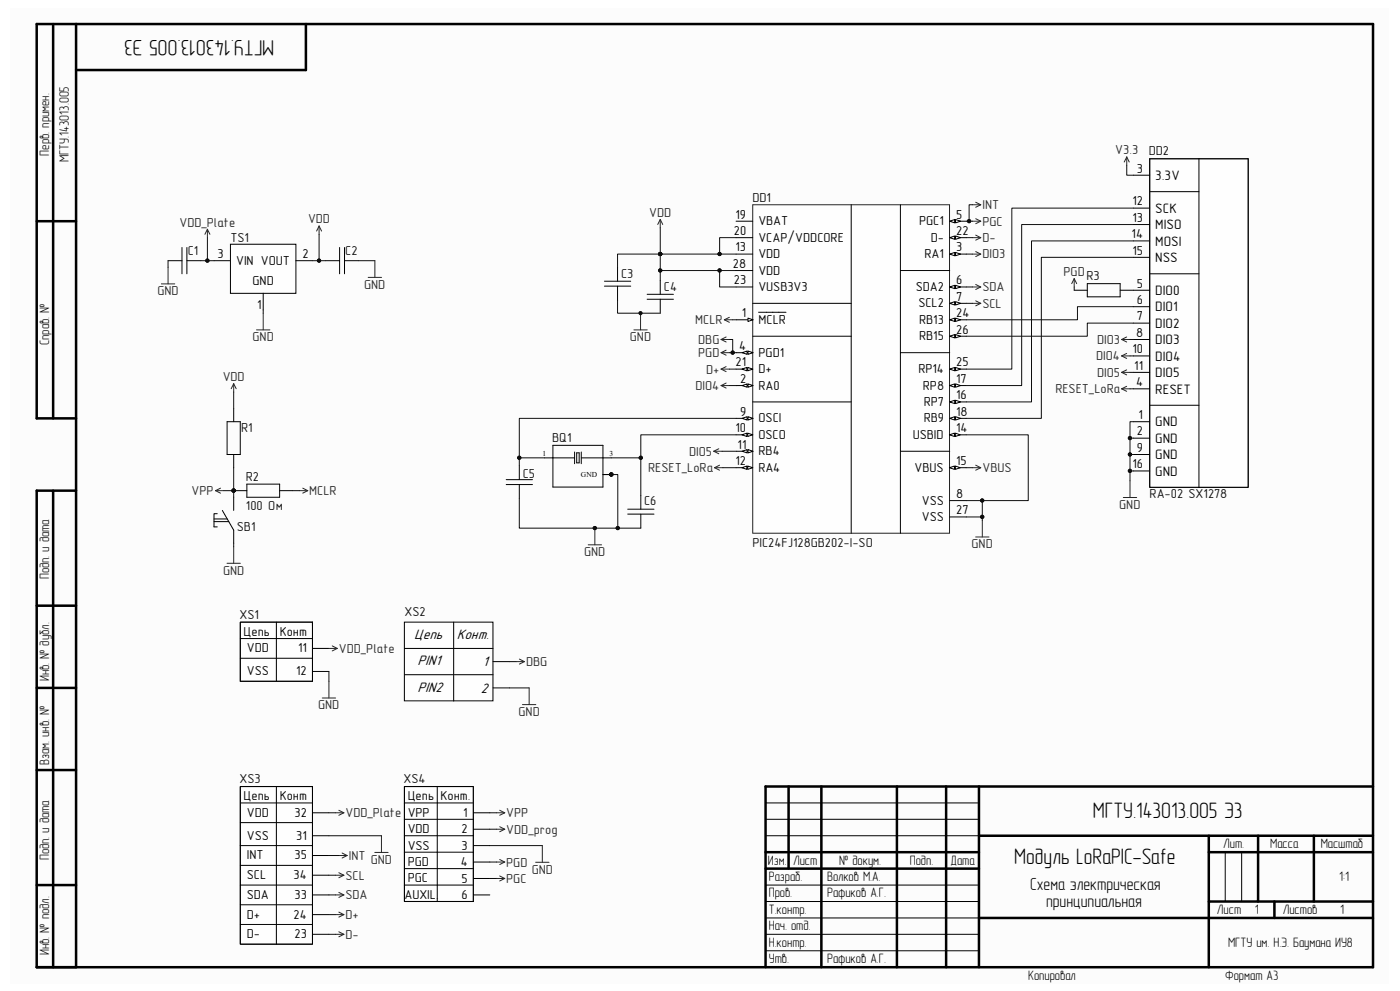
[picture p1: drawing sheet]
<svg xmlns="http://www.w3.org/2000/svg" width="420mm" height="297mm" viewBox="0 0 420 297" stroke-linecap="round" stroke-linejoin="round" font-family="sans-serif">
<path d="M3.1 2.3h413.7v292.5h-413.7z" fill="#fcfcfc"/>
<g fill="none" stroke="#000" stroke-width=".75">
<path d="M15.9 7.2v118.2M22.8 7.2v282.7M91.8 7.2v13.8h-69M11 66.3h11.8M22.8 125.4h-11.8v-118.2h400.9v282.7h-400.9v-142.8h11.8M15.9 147.1v142.8M11 181.5h11.8M11 206.2h11.8M11 230.8h11.8M236.6 235.7v24.6M246.4 235.7v54.2M269.1 235.7v54.2"/>
<path d="M283.8 235.7v54.2M293.7 235.7v54.2M411.9 235.7h-182.2v54.2M229.7 255.4h64M293.7 250.5h118.2M362.6 255.4h49.3M362.6 250.5v39.4M377.4 250.5v19.7M394.2 250.5v19.7M11 265.3h11.8M229.7 260.3h64M293.7 275.1h118.2"/>
<path d="M362.6 270.2h49.3M382.3 270.2v4.9"/>
</g>
<path d="M229.7 250.5h64M229.7 245.5h64M229.7 240.6h64M367.6 255.4v14.8M372.5 255.4v14.8M229.7 275.1h64M229.7 270.2h64M229.7 265.3h64M229.7 285h64M229.7 280h64" fill="none" stroke="#000" stroke-width=".3"/>
<path d="M225.8 61.4h59.1v98.4h-59.1z" fill-rule="evenodd" fill="#fefefe" stroke="#262626" stroke-width=".3"/>
<path d="M220.8 71.2h5M220.8 76.2h5M220.8 81.1h5M220.8 86h5M220.9 105.7h5" fill="none" stroke="#000" stroke-width=".3"/>
<path d="M224.4 105.2l1.5 .5-1.5 .5z" fill="#fcfcfc"/>
<path d="M224.4 105.2l1.5 .5-1.5 .5z" fill="none" stroke="#000" stroke-width=".3"/>
<path d="M222.6 105.7l1.5-.5v1z" fill="#fcfcfc"/>
<path d="M220.8 110.6h5M222.6 105.7l1.5-.5v1z" fill="none" stroke="#000" stroke-width=".3"/>
<path d="M224.3 110.1l1.5 .5-1.5 .5z" fill="#fcfcfc"/>
<path d="M224.3 110.1l1.5 .5-1.5 .5z" fill="none" stroke="#000" stroke-width=".3"/>
<path d="M222.6 110.6l1.5-.5v1z" fill="#fcfcfc"/>
<path d="M220.9 115.6h5M222.6 110.6l1.5-.5v1z" fill="none" stroke="#000" stroke-width=".3"/>
<path d="M224.4 115.1l1.5 .5-1.5 .5z" fill="#fcfcfc"/>
<path d="M224.4 115.1l1.5 .5-1.5 .5z" fill="none" stroke="#000" stroke-width=".3"/>
<path d="M222.6 115.6l1.5-.5v1z" fill="#fcfcfc"/>
<path d="M284.9 66.3h5M222.6 115.6l1.5-.5v1z" fill="none" stroke="#000" stroke-width=".3"/>
<path d="M284.9 66.3l1.5-.5v1z" fill="#fcfcfc"/>
<path d="M284.9 66.3l1.5-.5v1z" fill="none" stroke="#000" stroke-width=".3"/>
<path d="M286.7 65.8l1.5 .5-1.5 .5z" fill="#fcfcfc"/>
<path d="M284.9 71.2h5M286.7 65.8l1.5 .5-1.5 .5z" fill="none" stroke="#000" stroke-width=".3"/>
<path d="M284.9 71.2l1.5-.5v1z" fill="#fcfcfc"/>
<path d="M284.9 71.2l1.5-.5v1z" fill="none" stroke="#000" stroke-width=".3"/>
<path d="M286.7 70.7l1.5 .5-1.5 .5z" fill="#fcfcfc"/>
<path d="M284.9 76.2h5M286.7 70.7l1.5 .5-1.5 .5z" fill="none" stroke="#000" stroke-width=".3"/>
<path d="M284.9 76.2l1.5-.5v1z" fill="#fcfcfc"/>
<path d="M284.9 76.2l1.5-.5v1z" fill="none" stroke="#000" stroke-width=".3"/>
<path d="M286.7 75.7l1.5 .5-1.5 .5z" fill="#fcfcfc"/>
<path d="M286.7 75.7l1.5 .5-1.5 .5zM284.9 86h5" fill="none" stroke="#000" stroke-width=".3"/>
<path d="M284.9 86l1.5-.5v1z" fill="#fcfcfc"/>
<path d="M284.9 86l1.5-.5v1z" fill="none" stroke="#000" stroke-width=".3"/>
<path d="M286.7 85.5l1.5 .5-1.5 .5z" fill="#fcfcfc"/>
<path d="M284.9 90.9h5M286.7 85.5l1.5 .5-1.5 .5z" fill="none" stroke="#000" stroke-width=".3"/>
<path d="M284.9 90.9l1.5-.5v1z" fill="#fcfcfc"/>
<path d="M284.9 90.9l1.5-.5v1z" fill="none" stroke="#000" stroke-width=".3"/>
<path d="M286.7 90.4l1.5 .5-1.5 .5z" fill="#fcfcfc"/>
<path d="M284.9 95.8h5M286.7 90.4l1.5 .5-1.5 .5z" fill="none" stroke="#000" stroke-width=".3"/>
<path d="M284.9 95.8l1.5-.5v1z" fill="#fcfcfc"/>
<path d="M284.9 95.8l1.5-.5v1z" fill="none" stroke="#000" stroke-width=".3"/>
<path d="M286.7 95.3l1.5 .5-1.5 .5z" fill="#fcfcfc"/>
<path d="M286.7 95.3l1.5 .5-1.5 .5zM284.9 100.8h5" fill="none" stroke="#000" stroke-width=".3"/>
<path d="M284.9 100.8l1.5-.5v1z" fill="#fcfcfc"/>
<path d="M284.9 100.8l1.5-.5v1z" fill="none" stroke="#000" stroke-width=".3"/>
<path d="M286.7 100.3l1.5 .5-1.5 .5z" fill="#fcfcfc"/>
<path d="M220.9 95.8h5M286.7 100.3l1.5 .5-1.5 .5z" fill="none" stroke="#000" stroke-width=".3"/>
<path d="M224.4 95.3l1.5 .5-1.5 .5z" fill="#fcfcfc"/>
<path d="M224.4 95.3l1.5 .5-1.5 .5zM227.6 93.6h8.2M284.9 110.6h5" fill="none" stroke="#000" stroke-width=".3"/>
<path d="M284.9 110.6l1.5-.5v1z" fill="#fcfcfc"/>
<path d="M284.9 110.6l1.5-.5v1z" fill="none" stroke="#000" stroke-width=".3"/>
<path d="M286.7 110.1l1.5 .5-1.5 .5z" fill="#fcfcfc"/>
<path d="M286.7 110.1l1.5 .5-1.5 .5zM220.9 125.4h5" fill="none" stroke="#000" stroke-width=".3"/>
<path d="M224.4 124.9l1.5 .5-1.5 .5z" fill="#fcfcfc"/>
<path d="M224.4 124.9l1.5 .5-1.5 .5z" fill="none" stroke="#000" stroke-width=".3"/>
<path d="M222.6 125.4l1.5-.5v1z" fill="#fcfcfc"/>
<path d="M220.8 130.3h5M222.6 125.4l1.5-.5v1z" fill="none" stroke="#000" stroke-width=".3"/>
<path d="M224.3 129.8l1.5 .5-1.5 .5z" fill="#fcfcfc"/>
<path d="M224.3 129.8l1.5 .5-1.5 .5z" fill="none" stroke="#000" stroke-width=".3"/>
<path d="M222.6 130.3l1.5-.5v1z" fill="#fcfcfc"/>
<path d="M220.9 135.2h5M222.6 130.3l1.5-.5v1z" fill="none" stroke="#000" stroke-width=".3"/>
<path d="M224.4 134.7l1.5 .5-1.5 .5z" fill="#fcfcfc"/>
<path d="M224.4 134.7l1.5 .5-1.5 .5z" fill="none" stroke="#000" stroke-width=".3"/>
<path d="M222.6 135.2l1.5-.5v1z" fill="#fcfcfc"/>
<path d="M222.6 135.2l1.5-.5v1zM220.8 140.2h5" fill="none" stroke="#000" stroke-width=".3"/>
<path d="M224.3 139.7l1.5 .5-1.5 .5z" fill="#fcfcfc"/>
<path d="M224.3 139.7l1.5 .5-1.5 .5z" fill="none" stroke="#000" stroke-width=".3"/>
<path d="M222.6 140.2l1.5-.5v1z" fill="#fcfcfc"/>
<path d="M284.9 115.6h5M222.6 140.2l1.5-.5v1z" fill="none" stroke="#000" stroke-width=".3"/>
<path d="M284.9 115.6l1.5-.5v1z" fill="#fcfcfc"/>
<path d="M284.9 115.6l1.5-.5v1z" fill="none" stroke="#000" stroke-width=".3"/>
<path d="M286.7 115.1l1.5 .5-1.5 .5z" fill="#fcfcfc"/>
<path d="M286.7 115.1l1.5 .5-1.5 .5zM284.9 120.5h5" fill="none" stroke="#000" stroke-width=".3"/>
<path d="M284.9 120.5l1.5-.5v1z" fill="#fcfcfc"/>
<path d="M284.9 120.5l1.5-.5v1z" fill="none" stroke="#000" stroke-width=".3"/>
<path d="M286.7 120l1.5 .5-1.5 .5z" fill="#fcfcfc"/>
<path d="M286.7 120l1.5 .5-1.5 .5zM284.9 125.4h5" fill="none" stroke="#000" stroke-width=".3"/>
<path d="M284.9 125.4l1.5-.5v1z" fill="#fcfcfc"/>
<path d="M284.9 125.4l1.5-.5v1z" fill="none" stroke="#000" stroke-width=".3"/>
<path d="M286.7 124.9l1.5 .5-1.5 .5z" fill="#fcfcfc"/>
<path d="M284.8 130.3h5M286.7 124.9l1.5 .5-1.5 .5z" fill="none" stroke="#000" stroke-width=".3"/>
<path d="M284.8 130.3l1.5-.5v1z" fill="#fcfcfc"/>
<path d="M284.8 130.3l1.5-.5v1z" fill="none" stroke="#000" stroke-width=".3"/>
<path d="M286.6 129.8l1.5 .5-1.5 .5z" fill="#fcfcfc"/>
<path d="M220.8 66.3h5M286.6 129.8l1.5 .5-1.5 .5zM284.8 140.2h5" fill="none" stroke="#000" stroke-width=".3"/>
<path d="M284.8 140.2l1.5-.5v1z" fill="#fcfcfc"/>
<path d="M284.8 140.2l1.5-.5v1z" fill="none" stroke="#000" stroke-width=".3"/>
<path d="M286.6 139.7l1.5 .5-1.5 .5z" fill="#fcfcfc"/>
<path d="M255.4 61.4v98.5M270.1 61.4v98.5M225.8 90.9h29.6M270.1 81.1h14.8M225.8 100.8h29.6M270.1 105.7h14.8M225.8 120.5h29.6M270.1 135.2h14.8M286.6 139.7l1.5 .5-1.5 .5zM284.9 150h5M284.9 154.9h5" fill="none" stroke="#000" stroke-width=".3"/>
<path d="M72.1 186.5h21.6v17.7h-21.6z" fill="#fefefe"/>
<path d="M72.1 186.5h21.6v17.7h-21.6zM96.7 209.2h4M98.7 204.2v5M112.4 255.5h4M114.4 250.5v5" fill="none" stroke="#262626" stroke-width=".3"/>
<path d="M72.1 191.4h21.6M72.1 197.3h21.6M82.9 186.5v17.7M93.7 186.5h-21.6v17.7h21.6v-17.7v1M93.7 194.3h5M93.7 201.2h5" fill="none" stroke="#000" stroke-width=".3"/>
<path d="M345 47.6h29.4v98.4h-29.4z" fill="#fefefe"/>
<g fill="none" stroke="#262626" stroke-width=".3">
<path d="M338 47.1l-.7 1.5M338 47.1l.8 1.5M338 47.1v2.5M344.9 47.6h29.5v98.4h-29.5zM62.2 68.7l-.7 1.5M62.2 68.7l.8 1.5M62.2 68.7v2.5M95.7 67.7l-.7 1.5M95.7 67.7l.8 1.5M95.7 67.7v2.5M112.5 78.1v5M198.1 65.8l-.8 1.5"/>
<path d="M198.1 65.8l.7 1.5M198.1 65.8v2.5M291.7 66.3h2.5M291.7 76.2h2.5M292.7 65.5l1.5 .8M292.7 75.4l1.5 .8M294.2 66.3l-1.5 .7M294.2 76.2l-1.5 .7M48.4 85.1h4M50.4 80.1v5M77 98.9h4M79 93.9v5"/>
<path d="M110.5 83.1h4M190.2 98.9h4M192.2 93.9v5M216.3 115.6l1.5 .7M216.3 115.6h2.5M217.8 114.8l-1.5 .8M336.5 101.7l1.5 .8M336.5 101.7h2.5M336.5 106.7l1.5 .7M336.5 106.7h2.5M336.5 111.6l1.5 .8M336.5 111.6h2.5"/>
<path d="M336.5 116.5l1.5 .8M336.5 116.5h2.5M338 101l-1.5 .7M338 105.9l-1.5 .8M338 110.9l-1.5 .7M338 115.8l-1.5 .7M214.1 135.2l1.5 .8M214.1 135.2h2.5M215.6 134.5l-1.5 .7M292.7 139.4l1.5 .8M291.7 140.2h2.5M294.2 140.2l-1.5 .7"/>
<path d="M294.7 155.9v5M337 149.1h4M339 144.1v5M292.7 160.9h4M98.7 194.3h2.5M99.7 193.6l1.5 .7M101.2 194.3l-1.5 .8M100.7 243.6h2.5M101.7 242.8l1.5 .8M103.2 243.6l-1.5 .7"/>
</g>
<g fill="none" stroke="#000" stroke-width=".3">
<path d="M340 52.5h4.9M344.9 47.6h29.6v98.5h-29.6zM344.9 57.4h14.8M359.7 47.6v98.5M50.4 78.1h4.2M54.6 74.2v7.9M56.1 78.1h4.1M56.1 74.2v7.9M97.7 78.1h4.2M101.9 74.2v7.9M103.4 74.2v7.9M103.4 78.1h4.1"/>
<path d="M340 62.4h4.9M340 67.3h4.9M340 72.2h4.9M340 77.1h4.9M340 87h4.9M340 91.9h4.9M340 96.8h4.9M344.9 82.1h14.8M340 101.7h4.9M340 106.7h4.9M340 111.6h4.9M340 116.5h4.9"/>
<path d="M340 126.4h4.9M340 131.3h4.9M340 136.2h4.9M344.9 121.5h14.8M340 141.1h4.9"/>
</g>
<circle cx="192.2" cy="93.8" r=".48" fill="#0e0e0e" stroke="#0e0e0e" stroke-width=".3"/>
<path d="M121.4 235.8h20.6v34.4h-20.6z" fill="#fefefe"/>
<g fill="none" stroke="#262626" stroke-width=".3">
<path d="M291.7 61.4h2.5M292.7 60.6l1.5 .8M294.2 61.4l-1.5 .7M217.3 95.8l1.5 .8M217.3 95.8h2.5M218.8 95.1l-1.5 .7M291.7 90.9h2.5M291.7 86h2.5M292.7 90.2l1.5 .7M292.7 85.3l1.5 .7M294.2 90.9l-1.5 .8M294.2 86l-1.5 .8"/>
<path d="M216.3 105.7l1.5 .7M216.3 105.7h2.5M217.8 104.9l-1.5 .8M121.3 235.8h20.7v34.4h-20.7zM101.6 256.4h2.5M102.6 255.7l1.5 .7M104.1 256.4l-1.5 .8M148.9 258.4h2.5M148.9 243.6h2.5M148.9 248.5h2.5M149.9 257.6l1.5 .8M149.9 242.8l1.5 .8"/>
<path d="M149.9 247.8l1.5 .7M151.4 258.4l-1.5 .7M151.4 243.6l-1.5 .7M151.4 248.5l-1.5 .8M160.7 258.4h4M162.7 253.4v5M100.7 262.3h2.5M100.7 268.2h2.5M101.7 261.6l1.5 .7M101.7 267.5l1.5 .7M103.2 262.3l-1.5 .8M103.2 268.2l-1.5 .8"/>
<path d="M148.9 263.3h2.5M149.9 262.5l1.5 .8M151.4 263.3l-1.5 .7"/>
</g>
<g fill="none" stroke="#000" stroke-width=".3">
<path d="M131.2 235.7h10.8v34.5h-10.8zM131.2 235.7h-9.9v34.5h9.9M121.3 240.6h20.7M121.3 245.5h20.7M121.3 250.5h20.7M121.3 255.4h20.7M142 248.5h4.9M142 243.6h4.9M142 258.4h4.9M142 253.4h4.9M121.3 260.3h20.7M121.3 265.3h20.7"/>
<path d="M142 268.2h4.9M142 263.3h4.9"/>
</g>
<path d="M121.3 186.5h26.6v23.6h-26.6z" fill-rule="evenodd" fill="#fefefe" stroke="#000" stroke-width=".3"/>
<g fill="none" stroke="#000" stroke-width=".3">
<path d="M181.3 84.3h7.9M181.3 85.8h7.9M185.3 80.1v4.2M185.3 85.8v4.1M194.1 88.2h7.9M194.1 89.7h7.9M198.1 84v4.2M198.1 89.7v4.2M68.1 126.4h4v9.8h-4zM70.1 122.4v4M70.1 136.2v4M155.8 139.5v4.3"/>
<path d="M163.4 137.2h9M165.9 133.5h15v12.5h-15zM172.4 135.5v3.5M173 135.7h.7v3h-.7zM174.4 137.2h9M174.4 135.5v3.5M64.2 156.3h4.4M64.2 155.5h3.9M65.2 154h-1v3.9h1M66.7 153l3.4 5.9v3.9M70.1 147.1h4M70.1 149v4"/>
<path d="M74.1 145.1h9.8v3.9h-9.8zM83.9 147.1h3.9M151.9 143.8h7.8M151.9 145.2h7.8M155.8 145.2v4.2M180.9 142.2h2.5M188.3 152.6h7.9M188.3 154.1h7.9M192.2 148.4v4.2M192.2 154.1v4.2M121.3 194.3h26.6M136.1 186.5v23.6"/>
<path d="M147.9 198.3h4.9M121.3 202.2h26.6M147.9 206.2h4.9"/>
</g>
<g fill="none" stroke="#262626" stroke-width=".3">
<path d="M70.1 115l-.7 1.5M70.1 115l.8 1.5M70.1 115v2.5M216.3 101.7l1.5 .8M216.3 101.7h2.5M217.8 101l-1.5 .7M215.9 139.4l-1.5 .8M64.7 147.1h2.5M64.7 147.1l1.5 .7M66.2 146.3l-1.5 .8M89.8 147.1h2.5M90.8 146.3l1.5 .8"/>
<path d="M92.3 147.1l-1.5 .7M178.5 158.3v5M214.4 140.2l1.5 .7M214.4 140.2h2.5M68.1 168.8h4M70.1 163.8v5M176.5 163.3h4M154.8 198.3h2.5M155.8 197.5l1.5 .8M157.3 198.3l-1.5 .7M156.7 211.2h4M158.7 206.2v5"/>
</g>
<g fill="#0e0e0e" stroke="#0e0e0e" stroke-width=".3">
<circle cx="178.4" cy="158.3" r=".48"/>
<circle cx="183.4" cy="142.2" r=".48"/>
<circle cx="70.1" cy="147" r=".48"/>
</g>
<path d="M72.1 235.8h21.6v47.2h-21.6z" fill="#fefefe"/>
<path d="M291.7 71.2h2.5M292.7 70.5l1.5 .7M294.2 71.2l-1.5 .8M216.3 110.6l1.5 .8M216.3 110.6h2.5M217.8 109.9l-1.5 .7M72.1 235.8h21.6v47.2h-21.6z" fill="none" stroke="#262626" stroke-width=".3"/>
<g fill="none" stroke="#000" stroke-width=".3">
<path d="M82.9 235.7v47.3M93.7 236.7v-1v17.7M93.7 235.7h-21.6v17.7M72.1 253.4v6h21.6v-6M72.1 259.4v5.9h21.6v-5.9v23.6h-21.6v-17.7M72.1 240.6h21.6M72.1 246.5h21.6M72.1 253.4h21.6M93.7 243.6h5M93.7 250.5h5M93.7 256.4h5M72.1 271.2h21.6"/>
<path d="M72.1 277.1h21.6M93.7 268.2h5M93.7 262.3h5M93.7 274.1h5M93.7 280h5"/>
</g>
<path d="M69.1 73.2h19.7v14.7h-19.7z" fill-rule="evenodd" fill="#fefefe" stroke="#000" stroke-width=".3"/>
<path d="M64.2 78.1h4.9M88.7 78.1h5M79 87.9v5M322.3 87h3.9M326.2 85h9.8v4h-9.8zM336 87h4" fill="none" stroke="#000" stroke-width=".3"/>
<path d="M322.3 83.5l-.8 1.5M322.3 83.5l.7 1.5M322.3 83.5v2.5M100.7 274.1h2.5M101.7 273.4l1.5 .7M101.7 279.3l1.5 .7M103.2 274.1l-1.5 .8M100.7 280h2.5M103.2 280l-1.5 .8" fill="none" stroke="#262626" stroke-width=".3"/>
<g fill="none" stroke="#0e0e0e" stroke-width=".3">
<path d="M338 49.6v2.9h2M50.4 78.1v2M60.2 78.1h4M62.2 71.2v6.9M95.7 70.2v7.9h-2M95.7 78.1h2M107.5 78.1h5M198.1 76.2h-12.8v3.9M198.1 76.2v4.9h22.7M198.1 76.2h22.7M198.1 68.3v7.9M220.8 71.2h-4.9v5"/>
<path d="M289.9 76.2h1.8M289.9 66.3h1.8M289.9 71.2h1.8M291.7 61.4h-1v4.9M340 62.4h-36.5v48.2h-13.6M340 67.3h-33.5v48.3h-16.6M340 72.2h-30.6v48.3h-19.5M340 77.1h-27.6v48.3h-22.5M79 92.9v1M185.3 89.9v4h12.8M198.1 81.1v2.9M215.9 81.1v4.9h4.9"/>
<path d="M219.8 95.8h1.1M289.9 86h1.8M289.9 90.9h1.8M322.3 86v1M340 91.9h-16.8v3.9h-33.3M340 96.8h-13.8v4h-36.3M70.1 117.5v4.9M218.8 115.6h2.1M218.8 110.6h2M218.8 105.7h2.1M218.8 101.7h1v4M339 101.7h1"/>
<path d="M339 106.7h1M339 111.6h1M339 116.5h1M163.4 137.2h-7.6v2.3M183.4 137.2h8.8M216.6 135.2h4.3M220.8 130.3h-28.6v18.1M220.9 125.4h-65.1v11.8M289.8 130.3h18.7v19.7h-13.8M339 136.2v4.9h1M339 131.3v4.9h1M340 126.4h-1v4.9h1"/>
<path d="M67.2 147.1h2.9M70.1 147.1v1.9M70.1 140.2v6.9M87.8 147.1h2M155.8 149.4v8.9h36.4M183.4 142.2h1.9v16.1M216.9 140.2h3.9M289.8 140.2h1.9M289.9 150h4.8v4.9h-4.8M294.7 154.9v1M339 141.1v3M70.1 162.8v1"/>
<path d="M152.8 198.3h2M98.7 201.2v3M152.8 206.2h5.9M98.7 243.6h2M98.7 256.4h2.9M98.7 250.5h15.7M146.9 258.4h2M146.9 253.4h15.8M146.9 243.6h2M146.9 248.5h2M98.7 274.1h2M98.7 262.3h2"/>
<path d="M98.7 268.2h2M146.9 263.3h2M98.7 280h2"/>
</g>
<g fill="#0e0e0e" stroke="#0e0e0e" stroke-width=".3">
<circle cx="339" cy="141.1" r=".48"/>
<circle cx="339" cy="136.2" r=".48"/>
<circle cx="339" cy="131.3" r=".48"/>
<circle cx="198.1" cy="76.1" r=".48"/>
<circle cx="198.1" cy="81.1" r=".48"/>
<circle cx="215.9" cy="81.1" r=".48"/>
<circle cx="62.2" cy="78.1" r=".48"/>
<circle cx="215.9" cy="76.1" r=".48"/>
<circle cx="294.7" cy="154.9" r=".48"/>
<circle cx="294.7" cy="150" r=".48"/>
<circle cx="192.2" cy="137.2" r=".48"/>
<circle cx="155.8" cy="137.2" r=".48"/>
<circle cx="178.4" cy="158.3" r=".48"/>
<circle cx="185.3" cy="158.3" r=".48"/>
<circle cx="183.4" cy="142.2" r=".48"/>
<circle cx="95.7" cy="78.1" r=".48"/>
<circle cx="70.1" cy="147" r=".48"/>
<circle cx="290.7" cy="66.3" r=".48"/>
<circle cx="219.8" cy="105.7" r=".48"/>
</g>
<g font-size="6.7">
<text x="82.3" y="12.1" transform="rotate(-180 82.3 12.1)">МГТУ.143013.005 Э3</text>
<text x="327.8" y="245.2">МГТУ.143013.005 Э3</text>
<text x="304.2" y="258.9">Модуль LoRaPIC-Safe</text>
</g>
<g font-size="5.2">
<text x="309" y="266.9">Схема электрическая</text>
<text x="313.8" y="271.8">принципиальная</text>
</g>
<g font-size="4.3">
<text x="124.3" y="191.5">Цепь</text>
<text x="137.1" y="191.5">Конт.</text>
<text x="125.3" y="199.4">PIN1</text>
<text x="144.8" y="199.7">1</text>
<text x="125.3" y="207.3">PIN2</text>
<text x="144.3" y="207.6">2</text>
</g>
<g font-size="4.1">
<text x="14.7" y="46.6" transform="rotate(-90 14.7 46.6)">Перв. примен.</text>
<text x="20.6" y="48.6" transform="rotate(-90 20.6 48.6)">МГТУ.143013.005</text>
<text x="346.6" y="53.9">3.3V</text>
<text x="346.6" y="63.8">SCK</text>
<text x="346.6" y="68.7">MISO</text>
<text x="346.6" y="73.6">MOSI</text>
<text x="346.6" y="78.5">NSS</text>
<text x="346.6" y="88.4">DIO0</text>
<text x="346.6" y="93.3">DIO1</text>
<text x="346.6" y="98.3">DIO2</text>
<text x="14.7" y="103.5" transform="rotate(-90 14.7 103.5)">Справ. №</text>
<text x="346.6" y="103.2">DIO3</text>
<text x="346.6" y="108.1">DIO4</text>
<text x="346.6" y="113">DIO5</text>
<text x="346.6" y="117.9">RESET</text>
<text x="346.6" y="127.8">GND</text>
<text x="346.6" y="132.7">GND</text>
<text x="346.6" y="137.6">GND</text>
<text x="346.6" y="142.6">GND</text>
<text x="14.7" y="173.6" transform="rotate(-90 14.7 173.6)">Подп. и дата</text>
<text x="14.7" y="204.2" transform="rotate(-90 14.7 204.2)">Инв. № дубл.</text>
<text x="14.7" y="229.3" transform="rotate(-90 14.7 229.3)">Взам. инв. №</text>
<text x="14.7" y="257.9" transform="rotate(-90 14.7 257.9)">Подп. и дата</text>
<text x="366.9" y="254.2">Лит.</text>
<text x="381" y="254.2">Масса</text>
<text x="396.2" y="254.2">Масштаб</text>
<text x="230.4" y="259.1">Изм.</text>
<text x="237.9" y="259.1">Лист</text>
<text x="251.8" y="259.1">№ докум.</text>
<text x="273" y="259.1">Подп.</text>
<text x="285.1" y="259.1">Дата</text>
<text x="230.6" y="268.9">Пров.</text>
<text x="230.6" y="264">Разраб.</text>
<text x="248.1" y="268.9">Рафиков А.Г.</text>
<text x="248.1" y="264">Волков М.А.</text>
<text x="401.8" y="264">1:1</text>
<text x="230.6" y="273.9">Т.контр.</text>
<text x="365.1" y="273.9">Лист</text>
<text x="376.4" y="273.9">1</text>
<text x="384.8" y="273.9">Листов</text>
<text x="402.1" y="273.9">1</text>
<text x="230.6" y="278.8">Нач. отд.</text>
<text x="14.7" y="286.3" transform="rotate(-90 14.7 286.3)">Инв. № подл.</text>
<text x="230.6" y="283.7">Н.контр.</text>
<text x="368.4" y="283.7">МГТУ им. Н.Э. Баумана ИУ8</text>
<text x="230.6" y="288.7">Утв.</text>
<text x="248.1" y="288.7">Рафиков А.Г.</text>
<text x="308.4" y="293.6">Копировал</text>
<text x="367.5" y="293.6">Формат А3</text>
</g>
<g font-size="3.9" fill="#262626">
<text x="334.6" y="46.3">V3.3</text>
<text x="194.7" y="65">VDD</text>
<text x="294.7" y="62.7">INT</text>
<text x="53.8" y="67.9">VDD_Plate</text>
<text x="92.4" y="66.9">VDD</text>
<text x="294.7" y="67.6">PGC</text>
<text x="294.7" y="77.5">DIO3</text>
<text x="294.7" y="72.6">D-</text>
<text x="319.1" y="82.7">PGD</text>
<text x="47.2" y="88.6">GND</text>
<text x="109.3" y="86.6">GND</text>
<text x="294.7" y="87.3">SDA</text>
<text x="294.7" y="92.2">SCL</text>
<text x="208.6" y="97.2">MCLR</text>
<text x="75.8" y="102.3">GND</text>
<text x="189" y="102.3">GND</text>
<text x="209.5" y="107">PGD</text>
<text x="209.5" y="103.1">DBG</text>
<text x="328.8" y="108">DIO4</text>
<text x="329.1" y="103.1">DIO3</text>
<text x="211.8" y="112">D+</text>
<text x="329.1" y="112.9">DIO5</text>
<text x="66.8" y="114.2">VDD</text>
<text x="208.7" y="116.9">DIO4</text>
<text x="316.6" y="117.9">RESET_LoRa</text>
<text x="206.7" y="136.6">DIO5</text>
<text x="194.5" y="141.5">RESET_LoRa</text>
<text x="294.7" y="141.5">VBUS</text>
<text x="57.5" y="148.4">VPP</text>
<text x="92.8" y="148.4">MCLR</text>
<text x="335.8" y="152.6">GND</text>
<text x="175.3" y="166.8">GND</text>
<text x="291.5" y="164.4">GND</text>
<text x="66.9" y="172.3">GND</text>
<text x="101.7" y="195.7">VDD_Plate</text>
<text x="157.8" y="199.6">DBG</text>
<text x="95.5" y="212.6">GND</text>
<text x="155.6" y="214.6">GND</text>
<text x="103.6" y="244.9">VDD_Plate</text>
<text x="151.9" y="244.9">VPP</text>
<text x="151.9" y="249.9">VDD_prog</text>
<text x="104.6" y="257.7">INT</text>
<text x="103.6" y="263.7">SCL</text>
<text x="111.3" y="259">GND</text>
<text x="151.9" y="259.7">PGD</text>
<text x="159.5" y="261.9">GND</text>
<text x="103.6" y="269.5">SDA</text>
<text x="151.9" y="264.6">PGC</text>
<text x="103.6" y="275.5">D+</text>
<text x="103.6" y="281.3">D-</text>
</g>
<g font-size="3.9" fill="#0e0e0e">
<text x="344.6" y="46.5">DD2</text>
<text x="225.7" y="60.6">DD1</text>
<text x="56.3" y="76.3">C1</text>
<text x="69.1" y="72.4">TS1</text>
<text x="103.6" y="76.3">C2</text>
<text x="186.3" y="83.2">C3</text>
<text x="325.9" y="83.9">R3</text>
<text x="199.1" y="87.2">C4</text>
<text x="72.3" y="129.6">R1</text>
<text x="165.7" y="132.5">BQ1</text>
<text x="156.8" y="143.3">C5</text>
<text x="73.8" y="144.1">R2</text>
<text x="344.9" y="149.2">RA-02 SX1278</text>
<text x="73.8" y="152.7">100 Ом</text>
<text x="193.2" y="151.2">C6</text>
<text x="71.1" y="159.1">SB1</text>
<text x="225.7" y="164">PIC24FJ128GB202-I-SO</text>
<text x="71.8" y="185.4">XS1</text>
<text x="121.3" y="184.7">XS2</text>
<text x="71.8" y="234.7">XS3</text>
<text x="121.1" y="234.7">XS4</text>
</g>
<g font-size="3.9">
<text x="341.1" y="51.7">3</text>
<text x="220.6" y="65.5">19</text>
<text x="286.9" y="65.5">5</text>
<text x="339.7" y="61.6">12</text>
<text x="220.1" y="70.4">20</text>
<text x="227.5" y="67.5">VBAT</text>
<text x="275.8" y="67.5">PGC1</text>
<text x="286.9" y="70.4">22</text>
<text x="339.5" y="71.4">14</text>
<text x="339.7" y="66.5">13</text>
<text x="65.3" y="77.3">3</text>
<text x="90.7" y="77.3">2</text>
<text x="220.6" y="75.4">13</text>
<text x="227.5" y="72.4">VCAP/VDDCORE</text>
<text x="227.5" y="77.3">VDD</text>
<text x="277.4" y="77.3">RA1</text>
<text x="279.2" y="72.4">D-</text>
<text x="286.9" y="75.4">3</text>
<text x="339.7" y="76.3">15</text>
<text x="70.8" y="79.3">VIN VOUT</text>
<text x="219.8" y="80.3">28</text>
<text x="227.5" y="82.3">VDD</text>
<text x="75.8" y="85.3">GND</text>
<text x="220.1" y="85.2">23</text>
<text x="227.5" y="87.2">VUSB3V3</text>
<text x="274.7" y="87.2">SDA2</text>
<text x="286.9" y="85.2">6</text>
<text x="341.1" y="86.2">5</text>
<text x="77.1" y="92.6">1</text>
<text x="222.6" y="95">1</text>
<text x="275.5" y="92.1">SCL2</text>
<text x="286.9" y="90.1">7</text>
<text x="286.9" y="95">24</text>
<text x="341.1" y="91.1">6</text>
<text x="227.6" y="97.1">MCLR</text>
<text x="275.8" y="97.1">RB13</text>
<text x="275.8" y="102">RB15</text>
<text x="286.9" y="100">26</text>
<text x="340.8" y="101">8</text>
<text x="341.1" y="96.1">7</text>
<text x="221.8" y="104.9">4</text>
<text x="227.6" y="106.9">PGD1</text>
<text x="339.7" y="105.9">10</text>
<text x="220.6" y="109.8">21</text>
<text x="227.5" y="111.8">D+</text>
<text x="275.5" y="111.8">RP14</text>
<text x="286.9" y="109.8">25</text>
<text x="340.3" y="110.8">11</text>
<text x="222" y="114.8">2</text>
<text x="227.6" y="116.8">RA0</text>
<text x="276.9" y="116.8">RP8</text>
<text x="286.9" y="114.8">17</text>
<text x="286.9" y="119.7">16</text>
<text x="340.8" y="115.7">4</text>
<text x="222" y="124.6">9</text>
<text x="277.1" y="121.7">RP7</text>
<text x="286.9" y="124.6">18</text>
<text x="341.6" y="125.6">1</text>
<text x="220.6" y="129.5">10</text>
<text x="227.5" y="131.5">OSCO</text>
<text x="227.6" y="126.6">OSCI</text>
<text x="273.9" y="131.5">USBID</text>
<text x="277.1" y="126.6">RB9</text>
<text x="286.8" y="129.5">14</text>
<text x="341.1" y="130.5">2</text>
<text x="221.3" y="134.5">11</text>
<text x="227.6" y="136.4">RB4</text>
<text x="341.1" y="135.4">9</text>
<text x="220.6" y="139.4">12</text>
<text x="227.5" y="141.4">RA4</text>
<text x="274.4" y="141.4">VBUS</text>
<text x="286.8" y="139.4">15</text>
<text x="339.7" y="140.4">16</text>
<text x="286.9" y="149.2">8</text>
<text x="276.6" y="151.2">VSS</text>
<text x="286.9" y="154.1">27</text>
<text x="276.6" y="156.2">VSS</text>
<text x="73.1" y="190.6">Цепь</text>
<text x="83.9" y="190.6">Конт</text>
<text x="74" y="195.5">VDD</text>
<text x="89.4" y="195.5">11</text>
<text x="74" y="202.4">VSS</text>
<text x="88.9" y="202.4">12</text>
<text x="73.1" y="239.9">Цепь</text>
<text x="83.9" y="239.9">Конт</text>
<text x="122.3" y="239.9">Цепь</text>
<text x="132.2" y="239.9">Конт.</text>
<text x="74" y="244.8">VDD</text>
<text x="88.3" y="244.8">32</text>
<text x="122.3" y="244.8">VPP</text>
<text x="139" y="244.8">1</text>
<text x="74" y="251.7">VSS</text>
<text x="88.9" y="251.7">31</text>
<text x="122.3" y="249.7">VDD</text>
<text x="138.5" y="249.7">2</text>
<text x="74" y="257.6">INT</text>
<text x="88.3" y="257.6">35</text>
<text x="122.3" y="254.6">VSS</text>
<text x="138.5" y="254.6">3</text>
<text x="74" y="263.5">SCL</text>
<text x="88.1" y="263.5">34</text>
<text x="122.3" y="259.5">PGD</text>
<text x="138.2" y="259.6">4</text>
<text x="74" y="269.4">SDA</text>
<text x="88.3" y="269.4">33</text>
<text x="121.3" y="269.4">AUXIL.</text>
<text x="122.3" y="264.5">PGC</text>
<text x="138.5" y="269.4">6</text>
<text x="138.5" y="264.5">5</text>
<text x="74" y="275.3">D+</text>
<text x="88.1" y="275.3">24</text>
<text x="74" y="281.2">D-</text>
<text x="88.3" y="281.2">23</text>
</g>
<g font-size="2.2">
<text x="162.8" y="136.7">1</text>
<text x="182.8" y="136.7">3</text>
<text x="174.3" y="143">GND</text>
</g>
</svg>
